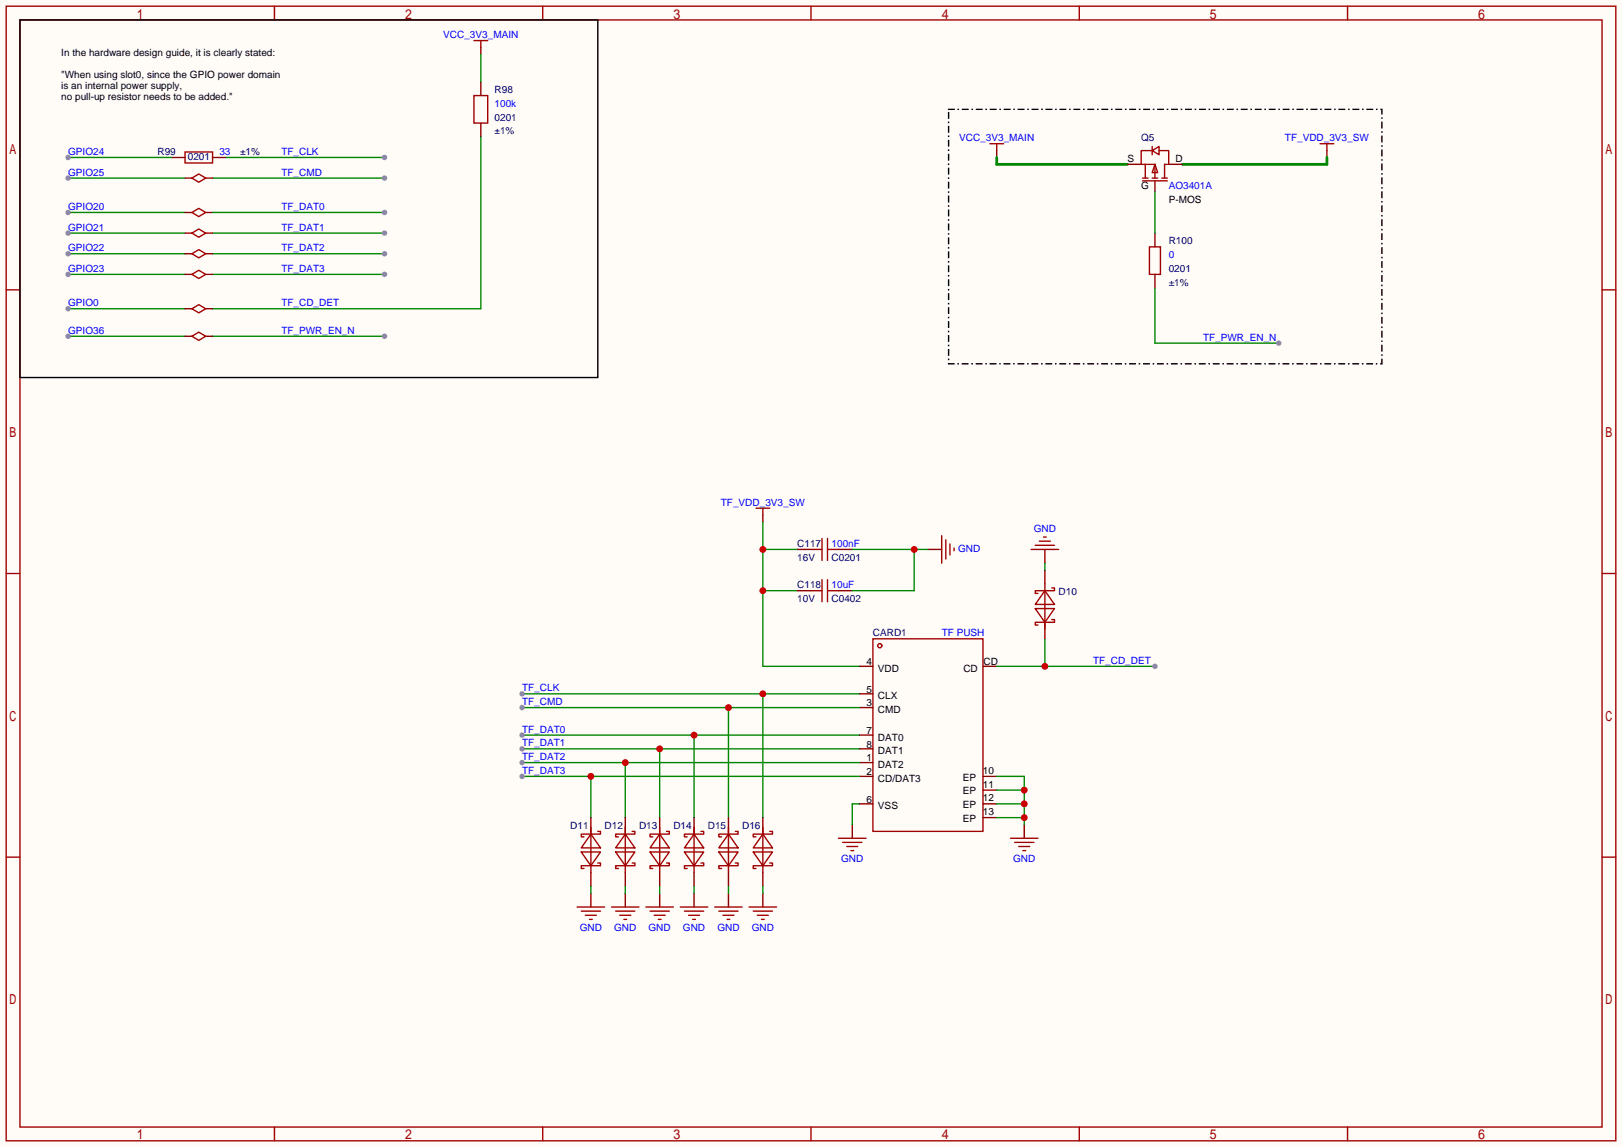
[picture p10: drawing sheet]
<svg xmlns="http://www.w3.org/2000/svg" width="299mm" height="212mm" viewBox="0 0 299 212" stroke-linecap="round" stroke-linejoin="round" font-family="sans-serif">
<path d="M0 0h299.5v211.8h-299.5z" fill="#fffcf7"/>
<g fill="none" stroke="#a10000" stroke-width=".25">
<path d="M1.1 1.1h297.2v209.6h-297.2zM3.7 3.7h292.1v204.5h-292.1zM50.7 1.1v2.6M100.2 1.1v2.6M149.7 1.1v2.6M199.3 1.1v2.6M248.8 1.1v2.6M1.1 53.5h2.6M295.8 53.5h2.5M1.1 105.9h2.6M161.2 118h20.3v35.5h-20.3zM295.8 105.9h2.5"/>
<path d="M1.1 158.3h2.6M295.8 158.3h2.5M50.7 208.2v2.5M100.2 208.2v2.5M149.7 208.2v2.5M199.3 208.2v2.5M248.8 208.2v2.5"/>
<circle cx="162.4" cy="119.3" r=".38"/>
</g>
<g fill="none" stroke="#870000" stroke-width=".25">
<path d="M158.6 130.7h2.6M158.6 123.1h2.6M158.6 128.1h2.6M158.6 135.8h2.6M158.6 138.3h2.6M181.5 123.1h2.5M158.6 140.8h2.6M158.6 143.4h2.6M158.6 148.5h2.6M181.5 143.4h2.5M181.5 148.5h2.5M181.5 145.9h2.5"/>
<path d="M181.5 151h2.5"/>
</g>
<path d="M96.4 135.8h62.2M128.1 135.8v15.2" fill="none" stroke="#008700" stroke-width=".25"/>
<circle cx="128.1" cy="135.8" r=".63" fill="#c00"/>
<circle cx="96.4" cy="135.8" r=".51" fill="#999"/>
<path d="M96.4 140.8h62.2M115.4 140.8v10.2" fill="none" stroke="#008700" stroke-width=".25"/>
<circle cx="115.4" cy="140.8" r=".63" fill="#c00"/>
<circle cx="96.4" cy="140.8" r=".51" fill="#999"/>
<path d="M96.4 143.4h62.2M109.1 143.4v7.6" fill="none" stroke="#008700" stroke-width=".25"/>
<circle cx="109.1" cy="143.4" r=".63" fill="#c00"/>
<circle cx="96.4" cy="143.4" r=".51" fill="#999"/>
<path d="M96.4 138.3h62.2M121.8 138.3v12.7" fill="none" stroke="#008700" stroke-width=".25"/>
<circle cx="121.8" cy="138.3" r=".63" fill="#c00"/>
<circle cx="96.4" cy="138.3" r=".51" fill="#999"/>
<path d="M192.9 118v5.1M184 123.1h29.2" fill="none" stroke="#008700" stroke-width=".25"/>
<circle cx="192.9" cy="123.1" r=".63" fill="#c00"/>
<circle cx="213.2" cy="123.1" r=".51" fill="#999"/>
<path d="M96.4 130.7h62.2M134.5 130.7v20.3" fill="none" stroke="#008700" stroke-width=".25"/>
<circle cx="134.5" cy="130.7" r=".63" fill="#c00"/>
<circle cx="96.4" cy="130.7" r=".51" fill="#999"/>
<path d="M140.8 96.4v26.7h17.8M140.8 101.5h6.4M140.8 109.1h6.4" fill="none" stroke="#008700" stroke-width=".25"/>
<g fill="#c00">
<circle cx="140.8" cy="109.1" r=".63"/>
<circle cx="140.8" cy="101.5" r=".63"/>
</g>
<path d="M96.4 128.1h62.2M140.8 128.1v22.9" fill="none" stroke="#008700" stroke-width=".25"/>
<circle cx="140.8" cy="128.1" r=".63" fill="#c00"/>
<circle cx="96.4" cy="128.1" r=".51" fill="#999"/>
<path d="M171.3 101.5h2.6M192.9 101.5v2.5M157.4 152.3v2.5M189.1 152.3v2.5M109.1 165v2.5M115.4 165v2.5M121.8 165v2.5M128.1 165v2.5M134.5 165v2.5M140.8 165v2.5" fill="none" stroke="#870000" stroke-width=".25"/>
<g fill="none" stroke="#a10000" stroke-width=".25">
<path d="M173.9 98.9v5.1M174.6 99.7v3.6M191.9 99.9h2M192.7 99.2h.5M175.4 100.5v2M176.1 101.2v.5M190.4 101.5h5.1M191.1 100.7h3.6M154.8 154.8h5.1M155.6 155.6h3.5M156.3 156.3h2.1M157.1 157.1h.5"/>
<path d="M186.6 154.8h5M187.3 155.6h3.6M188.1 156.3h2M188.8 157.1h.6M106.6 167.5h5M107.3 168.3h3.6M108.1 169h2M108.8 169.8h.5M112.9 167.5h5.1M113.7 168.3h3.5M114.4 169h2.1M115.2 169.8h.5"/>
<path d="M119.3 167.5h5M120 168.3h3.6M120.8 169h2M121.5 169.8h.5M125.6 167.5h5.1M126.4 168.3h3.5M127.1 169h2.1M127.9 169.8h.5M132 167.5h5M132.7 168.3h3.6M133.5 169h2M134.2 169.8h.5"/>
<path d="M138.3 167.5h5.1M139.1 168.3h3.5M139.8 169h2.1M140.6 169.8h.5"/>
</g>
<path d="M158.6 148.5h-1.2v3.8M184 148.5h5.1M184 151h5.1M184 143.4h5.1v8.9M184 145.9h5.1" fill="none" stroke="#008700" stroke-width=".25"/>
<g fill="#c00">
<circle cx="189.1" cy="151" r=".63"/>
<circle cx="189.1" cy="148.5" r=".63"/>
<circle cx="189.1" cy="145.9" r=".63"/>
</g>
<g fill="none" stroke="#a10000" stroke-width=".25">
<path d="M87.5 7.5h2.5M88.8 7.5v1.3M182.8 26.5h2.5M184 26.5v1.3M243.7 26.5h2.6M245 26.5v1.3M212.2 45.6h2v5.1h-2zM139.6 93.9h2.5M140.8 93.9v1.2M151.8 99.4v4.1M152.8 99.4v4.1M149.7 101.5h2.1"/>
<path d="M149.7 109.1h2.1M151.8 107.1v4M152.8 107.1v4M152.8 101.5h2M152.8 109.1h2M191.1 112.4h3.6l-1.8 2.5zM192.9 109.1l1.8 2.5h-3.6zM192.9 107.8v8.4M194.2 108.6h.5v.5h-3.6v.5h.5M194.2 114.4h.5v.5h-3.6v.5h.5M107.3 157.4h3.6l-1.8 2.5zM109.1 154.1l1.8 2.5h-3.6z"/>
<path d="M109.1 152.8v8.4M110.4 159.4h.5v.5h-3.6v.5h.5M110.4 153.5h.5v.6h-3.6v.5h.5M113.7 157.4h3.5l-1.8 2.5zM115.4 154.1l1.8 2.5h-3.5zM115.4 152.8v8.4M116.7 159.4h.5v.5h-3.5v.5h.5M116.7 153.5h.5v.6h-3.5v.5h.5M120 157.4h3.6l-1.8 2.5zM121.8 154.1l1.8 2.5h-3.6zM121.8 152.8v8.4M123.1 159.4h.5v.5h-3.6v.5h.5"/>
<path d="M123.1 153.5h.5v.6h-3.6v.5h.5M126.4 157.4h3.5l-1.8 2.5zM128.1 154.1l1.8 2.5h-3.5zM128.1 152.8v8.4M129.4 159.4h.5v.5h-3.5v.5h.5M129.4 153.5h.5v.6h-3.5v.5h.5M132.7 157.4h3.6l-1.8 2.5zM134.5 154.1l1.8 2.5h-3.6zM134.5 152.8v8.4M135.8 159.4h.5v.5h-3.6v.5h.5M135.8 153.5h.5v.6h-3.6v.5h.5M139.1 157.4h3.5l-1.8 2.5z"/>
<path d="M140.8 154.1l1.8 2.5h-3.5zM140.8 152.8v8.4M142.1 159.4h.5v.5h-3.5v.5h.5M142.1 153.5h.5v.6h-3.5v.5h.5"/>
</g>
<g fill="none" stroke="#870000" stroke-width=".25">
<path d="M88.8 8.8v1.2M184 27.8v1.3M245 27.8v1.3M213.2 43.1v2.5M213.2 50.7v2.5M140.8 95.1v1.3M147.2 101.5h2.5M147.2 109.1h2.5M154.8 101.5h2.6M154.8 109.1h2.6M192.9 105.3v2.5M192.9 115.4v2.6"/>
<path d="M109.1 151v2.5M115.4 151v2.5M121.8 151v2.5M128.1 151v2.5M134.5 151v2.5M140.8 151v2.5M109.1 161.2v2.5M115.4 161.2v2.5M121.8 161.2v2.5M128.1 161.2v2.5M134.5 161.2v2.5M140.8 161.2v2.5"/>
</g>
<path d="M157.4 101.5h13.9M168.8 101.5v7.6h-11.4M109.1 163.7v1.3M115.4 163.7v1.3M121.8 163.7v1.3M128.1 163.7v1.3M134.5 163.7v1.3M140.8 163.7v1.3" fill="none" stroke="#008700" stroke-width=".25"/>
<circle cx="168.8" cy="101.5" r=".63" fill="#c00"/>
<path d="M12.6 29.1h19M192.9 104v1.3" fill="none" stroke="#008700" stroke-width=".25"/>
<path d="M34.2 28.1h5v2h-5z" fill="none" stroke="#a10000" stroke-width=".25"/>
<path d="M31.6 29.1h2.6M39.2 29.1h2.6" fill="none" stroke="#870000" stroke-width=".25"/>
<circle cx="12.6" cy="29.1" r=".51" fill="#999"/>
<path d="M41.8 29.1h29.2" fill="none" stroke="#008700" stroke-width=".25"/>
<circle cx="71" cy="29.1" r=".51" fill="#999"/>
<path d="M12.6 57h21.6" fill="none" stroke="#008700" stroke-width=".25"/>
<circle cx="12.6" cy="57" r=".51" fill="#999"/>
<path d="M12.6 46.9h21.6" fill="none" stroke="#008700" stroke-width=".25"/>
<circle cx="12.6" cy="46.9" r=".51" fill="#999"/>
<path d="M12.6 62.1h21.6" fill="none" stroke="#008700" stroke-width=".25"/>
<circle cx="12.6" cy="62.1" r=".51" fill="#999"/>
<path d="M12.6 50.7h21.6" fill="none" stroke="#008700" stroke-width=".25"/>
<circle cx="12.6" cy="50.7" r=".51" fill="#999"/>
<path d="M12.6 43.1h21.6" fill="none" stroke="#008700" stroke-width=".25"/>
<circle cx="12.6" cy="43.1" r=".51" fill="#999"/>
<path d="M12.6 39.2h21.6" fill="none" stroke="#008700" stroke-width=".25"/>
<circle cx="12.6" cy="39.2" r=".51" fill="#999"/>
<path d="M12.6 32.9h21.6" fill="none" stroke="#008700" stroke-width=".25"/>
<circle cx="12.6" cy="32.9" r=".51" fill="#999"/>
<path d="M87.5 17.7h2.5v5h-2.5z" fill="none" stroke="#a10000" stroke-width=".25"/>
<path d="M88.8 15.1v2.6M88.8 22.7v2.6" fill="none" stroke="#870000" stroke-width=".25"/>
<path d="M184 29.1v1.3h24.2M245 29.1v1.3h-26.7" fill="none" stroke="#008700" stroke-width=".51"/>
<path d="M175.1 20.2h80v47h-80z" fill="none" stroke="#000" stroke-width=".25" stroke-dasharray="1 .8 0 .8"/>
<path d="M39.2 32.9h31.8" fill="none" stroke="#008700" stroke-width=".25"/>
<circle cx="71" cy="32.9" r=".51" fill="#999"/>
<path d="M39.2 43.1h31.8" fill="none" stroke="#008700" stroke-width=".25"/>
<circle cx="71" cy="43.1" r=".51" fill="#999"/>
<path d="M39.2 46.9h31.8" fill="none" stroke="#008700" stroke-width=".25"/>
<circle cx="71" cy="46.9" r=".51" fill="#999"/>
<path d="M39.2 50.7h31.8" fill="none" stroke="#008700" stroke-width=".25"/>
<circle cx="71" cy="50.7" r=".51" fill="#999"/>
<path d="M88.8 10v5.1M88.8 25.3v31.7h-49.6M213.2 53.2v10.2h22.9" fill="none" stroke="#008700" stroke-width=".25"/>
<path d="M3.7 3.7h106.7v66h-106.7z" fill="none" stroke="#000" stroke-width=".25"/>
<path d="M210.9 33.4h4.6M210.9 32.9h1.1M211.5 30.4v2.5M212.7 27.8l1.3-.7v1.5zM212.7 27.8h-2v2.6h2.5v2.5M212.7 27.1v1.5M212.7 32.9h1M213.2 30.4l.5 1.5h-1zM214 27.8h1.8v2.6h-.8v2.5M214.5 32.9h1" fill="none" stroke="#a10000" stroke-width=".25"/>
<path d="M208.2 30.4h2.5M213.2 33.4v2M215.8 30.4h2.5" fill="none" stroke="#870000" stroke-width=".25"/>
<circle cx="236.1" cy="63.4" r=".51" fill="#999"/>
<path d="M213.2 35.4v7.7M39.2 62.1h31.8" fill="none" stroke="#008700" stroke-width=".25"/>
<circle cx="71" cy="62.1" r=".51" fill="#999"/>
<g fill="none" stroke="#870000" stroke-width=".25">
<path d="M34.2 32.9h1.2M34.2 39.2h1.2M38 32.9h1.2M38 39.2h1.2M34.2 57h1.2M34.2 43.1h1.2M34.2 46.9h1.2M34.2 50.7h1.2M38 57h1.2M38 43.1h1.2M38 46.9h1.2M38 50.7h1.2"/>
<path d="M34.2 62.1h1.2M38 62.1h1.2"/>
</g>
<path d="M35.4 32.9l1.3-.8 1.3 .8-1.3 .8zM35.4 39.2l1.3-.7 1.3 .7-1.3 .8zM35.4 57l1.3-.7 1.3 .7-1.3 .8zM35.4 43.1l1.3-.8 1.3 .8-1.3 .7zM35.4 46.9l1.3-.8 1.3 .8-1.3 .7zM35.4 50.7l1.3-.8 1.3 .8-1.3 .7zM35.4 62.1l1.3-.8 1.3 .8-1.3 .8z" fill="none" stroke="#a10000" stroke-width=".25"/>
<path d="M39.2 39.2h31.8" fill="none" stroke="#008700" stroke-width=".25"/>
<circle cx="71" cy="39.2" r=".51" fill="#999"/>
<g font-size="1.8">
<text x="11.3" y="10.3">In the hardware design guide, it is clearly stated:</text>
<text x="11.3" y="14.4">&quot;When using slot0, since the GPIO power domain</text>
<text x="11.3" y="16.4">is an internal power supply,</text>
<text x="11.3" y="18.5">no pull-up resistor needs to be added.&quot;</text>
<text x="208.2" y="29.9">S</text>
<text x="217" y="29.9">D</text>
<text x="210.7" y="35">G</text>
<text x="215.8" y="37.5">P-MOS</text>
<text x="160" y="122.8">4</text>
<text x="162.1" y="124.1">VDD</text>
<text x="177.9" y="124.1">CD</text>
<text x="181.6" y="122.8">CD</text>
<text x="160" y="130.5">3</text>
<text x="160" y="127.9">5</text>
<text x="162.1" y="131.7">CMD</text>
<text x="162.1" y="129.2">CLX</text>
<text x="160" y="135.5">7</text>
<text x="162.1" y="136.8">DAT0</text>
<text x="160" y="140.6">1</text>
<text x="160" y="143.2">2</text>
<text x="160" y="138.1">8</text>
<text x="162.1" y="141.9">DAT2</text>
<text x="162.1" y="139.3">DAT1</text>
<text x="181.5" y="142.9">10</text>
<text x="160" y="148.2">6</text>
<text x="162.1" y="144.4">CD/DAT3</text>
<text x="162.1" y="149.5">VSS</text>
<text x="177.7" y="144.2">EP</text>
<text x="177.7" y="146.7">EP</text>
<text x="177.7" y="149.3">EP</text>
<text x="181.5" y="145.5">11</text>
<text x="181.5" y="148">12</text>
<text x="177.7" y="151.8">EP</text>
<text x="181.5" y="150.5">13</text>
</g>
<g font-size="1.8" fill="#00f">
<text x="81.8" y="7">VCC_3V3_MAIN</text>
<text x="91.3" y="19.7">100k</text>
<text x="12.6" y="28.6">GPIO24</text>
<text x="40.5" y="28.6">33</text>
<text x="51.9" y="28.6">TF_CLK</text>
<text x="177.1" y="26.1">VCC_3V3_MAIN</text>
<text x="237.2" y="26.1">TF_VDD_3V3_SW</text>
<text x="12.6" y="32.4">GPIO25</text>
<text x="51.9" y="32.4">TF_CMD</text>
<text x="215.8" y="35">AO3401A</text>
<text x="12.6" y="38.8">GPIO20</text>
<text x="51.9" y="38.8">TF_DAT0</text>
<text x="12.6" y="46.4">GPIO22</text>
<text x="12.6" y="42.6">GPIO21</text>
<text x="51.9" y="42.6">TF_DAT1</text>
<text x="51.9" y="46.4">TF_DAT2</text>
<text x="215.8" y="47.7">0</text>
<text x="12.6" y="50.2">GPIO23</text>
<text x="51.9" y="50.2">TF_DAT3</text>
<text x="12.6" y="56.6">GPIO0</text>
<text x="51.9" y="56.6">TF_CD_DET</text>
<text x="12.6" y="61.6">GPIO36</text>
<text x="51.9" y="61.6">TF_PWR_EN_N</text>
<text x="222.1" y="62.9">TF_PWR_EN_N</text>
<text x="133.1" y="93.4">TF_VDD_3V3_SW</text>
<text x="153.5" y="101">100nF</text>
<text x="190.9" y="98.2">GND</text>
<text x="176.9" y="102">GND</text>
<text x="153.5" y="108.6">10uF</text>
<text x="173.9" y="117.5">TF PUSH</text>
<text x="201.8" y="122.6">TF_CD_DET</text>
<text x="96.4" y="130.2">TF_CMD</text>
<text x="96.4" y="127.7">TF_CLK</text>
<text x="96.4" y="135.3">TF_DAT0</text>
<text x="96.4" y="137.8">TF_DAT1</text>
<text x="96.4" y="140.4">TF_DAT2</text>
<text x="96.4" y="142.9">TF_DAT3</text>
<text x="155.3" y="159.2">GND</text>
<text x="187" y="159.2">GND</text>
<text x="107" y="171.9">GND</text>
<text x="113.4" y="171.9">GND</text>
<text x="119.7" y="171.9">GND</text>
<text x="126.1" y="171.9">GND</text>
<text x="132.4" y="171.9">GND</text>
<text x="138.8" y="171.9">GND</text>
</g>
<g font-size="1.8" fill="#000080">
<text x="91.3" y="17.2">R98</text>
<text x="91.3" y="22.3">0201</text>
<text x="29.1" y="28.6">R99</text>
<text x="34.7" y="29.6">0201</text>
<text x="44.3" y="28.6">±1%</text>
<text x="91.3" y="24.8">±1%</text>
<text x="210.7" y="26.1">Q5</text>
<text x="215.8" y="45.1">R100</text>
<text x="215.8" y="50.2">0201</text>
<text x="215.8" y="52.8">±1%</text>
<text x="147.2" y="101">C117</text>
<text x="147.2" y="103.6">16V</text>
<text x="153.5" y="103.6">C0201</text>
<text x="147.2" y="108.6">C118</text>
<text x="147.2" y="111.2">10V</text>
<text x="153.5" y="111.2">C0402</text>
<text x="195.5" y="109.9">D10</text>
<text x="161.2" y="117.5">CARD1</text>
<text x="105.3" y="153.1">D11</text>
<text x="111.6" y="153.1">D12</text>
<text x="118" y="153.1">D13</text>
<text x="124.3" y="153.1">D14</text>
<text x="130.7" y="153.1">D15</text>
<text x="137" y="153.1">D16</text>
</g>
</svg>
